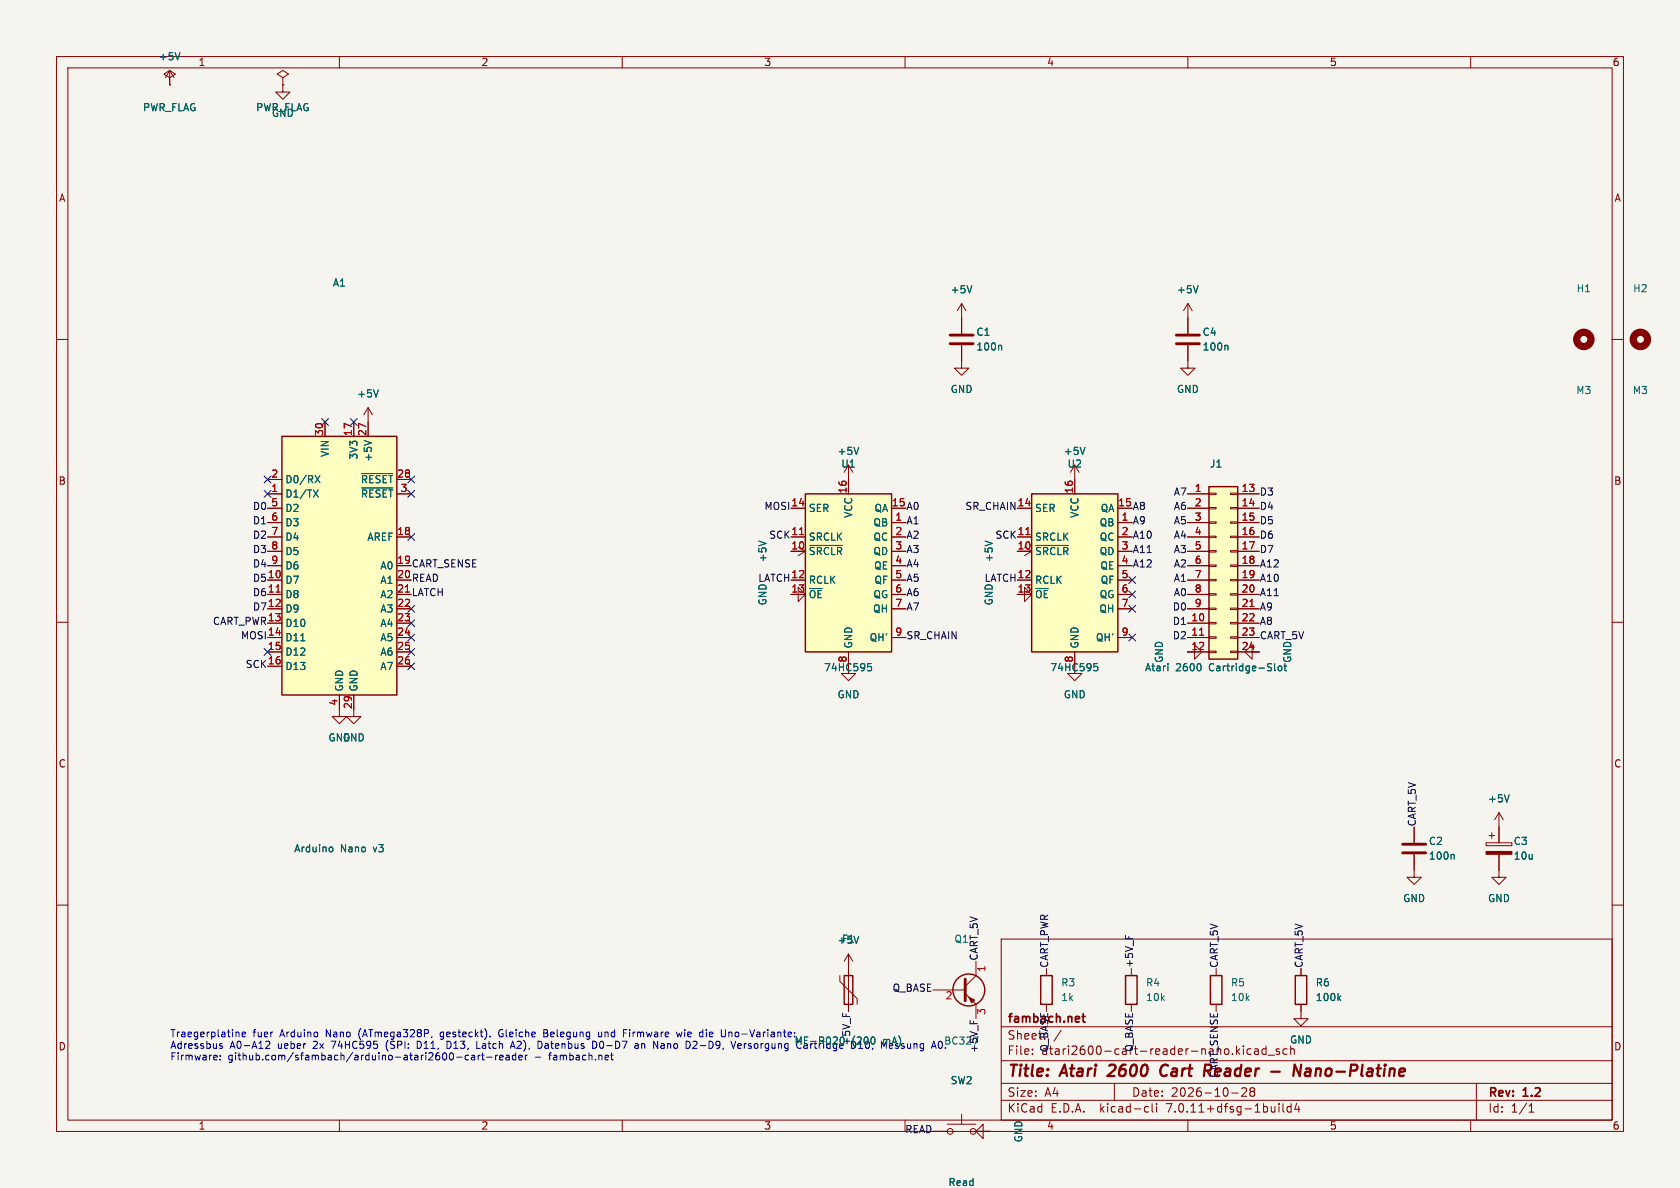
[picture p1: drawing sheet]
<svg xmlns="http://www.w3.org/2000/svg" width="297mm" height="210mm" viewBox="0 0 297 210" stroke-linecap="round" stroke-linejoin="round" font-family="sans-serif">
<path d="M0 0h297v210h-297z" fill="#f5f4ef" stroke="#f5f4ef" stroke-width=".18"/>
<g fill="none" stroke="#840000" stroke-width=".18">
<path d="M10 10h277v190h-277zM12 12h273v186h-273zM30 13.7l1-.6-1-.6-1 .6 1 .6v1.3M30 15h.1M30 12.5l-.8 1.2M30 12.5v2.5M30 12.5l.8 1.2M50 13.7l1-.6-1-.6-1 .6 1 .6v1.3M50 15h.1M50 15v1.3h1.3l-1.3 1.2-1.3-1.2h1.3M60 10v2M110 10v2"/>
<path d="M160 10v2M210 10v2M260 10v2M10 60h2M170 53.6v5.4M170 53.6l-.8 1.3M170 53.6l.8 1.3M210 53.6v5.4M210 53.6l-.8 1.3M210 53.6l.8 1.3M285 60h2M57.5 74.6v2.5"/>
<path d="M62.5 74.6v2.5M65.1 72.1l-.8 1.2M65.1 72.1v5M65.1 72.1l.7 1.2M170 61v4.1h1.3l-1.3 1.2-1.3-1.2h1.3M210 61v4.1h1.3l-1.3 1.2-1.3-1.2h1.3M47.3 92.4h2.5M47.3 97.5h2.5M47.3 94.9h2.5M47.3 89.8h2.5M47.3 87.3h2.5M47.3 84.8h2.5"/>
<path d="M70.2 94.9h2.5M70.2 87.3h2.5M70.2 84.8h2.5M139.8 97.5h2.6M139.8 94.9h2.6M139.8 89.8h2.6M141.1 96.7l1.3 .8M142.4 97.5l-1.3 .7M150 82.2v5.1M157.6 92.4h2.6M157.6 97.5h2.6M157.6 94.9h2.6"/>
<path d="M157.6 89.8h2.6M179.8 97.5h2.6M179.8 94.9h2.6M179.8 89.8h2.6M181.1 96.7l1.3 .8M182.4 97.5l-1.3 .7M190 82.2v5.1M197.6 92.4h2.6M197.6 97.5h2.6M197.6 94.9h2.6M197.6 89.8h2.6M209.9 92.4h3.8"/>
<path d="M209.9 97.5h3.8M209.9 94.9h3.8M209.9 89.8h3.8M209.9 87.3h3.8M213.7 99.9h1.3v.2h-1.3zM213.7 97.3h1.3v.3h-1.3zM213.7 94.8h1.3v.2h-1.3zM213.7 92.3h1.3v.2h-1.3zM213.7 89.7h1.3v.3h-1.3zM213.7 87.2h1.3v.2h-1.3zM217.5 99.9h1.3v.2h-1.3zM217.5 97.3h1.3v.3h-1.3z"/>
<path d="M217.5 94.8h1.3v.2h-1.3zM217.5 92.3h1.3v.2h-1.3zM217.5 89.7h1.3v.3h-1.3zM217.5 87.2h1.3v.2h-1.3zM218.8 92.4h3.8M218.8 97.5h3.8M218.8 94.9h3.8M218.8 89.8h3.8M218.8 87.3h3.8M10 110h2M47.3 102.5h2.5M47.3 105.1h2.5"/>
<path d="M47.3 100h2.5M47.3 107.6h2.5M47.3 112.7h2.5M47.3 110.2h2.5M47.3 115.2h2.5M47.3 117.8h2.5M70.2 102.5h2.5M70.2 105.1h2.5M70.2 100h2.5M70.2 107.6h2.5M70.2 112.7h2.5M70.2 110.2h2.5"/>
<path d="M70.2 115.2h2.5M70.2 117.8h2.5M139.8 102.5h2.6M141.1 105.1v1.3l1.3-1.3-1.3-1.3v1.3h-1.3h2.6M150 115.2v3.9h1.3l-1.3 1.2-1.3-1.2h1.3M157.6 102.5h2.6M157.6 105.1h2.6M157.6 100h2.6M157.6 107.6h2.6M157.6 112.7h2.6M179.8 102.5h2.6M181.1 105.1v1.3l1.3-1.3-1.3-1.3v1.3h-1.3h2.6"/>
<path d="M190 115.2v3.9h1.3l-1.3 1.2-1.3-1.2h1.3M197.6 102.5h2.6M197.6 105.1h2.6M197.6 100h2.6M197.6 107.6h2.6M197.6 112.7h2.6M209.9 102.5h3.8M209.9 105.1h3.8M209.9 100h3.8M209.9 107.6h3.8M209.9 112.7h3.8M209.9 110.2h3.8"/>
<path d="M211.2 115.2v1.3l1.3-1.3-1.3-1.2v1.2h-1.3h3.8M213.7 115.1h1.3v.3h-1.3zM213.7 112.6h1.3v.2h-1.3zM213.7 110h1.3v.3h-1.3zM213.7 107.5h1.3v.2h-1.3zM213.7 105h1.3v.2h-1.3zM213.7 102.4h1.3v.3h-1.3zM217.5 115.1h1.3v.3h-1.3zM217.5 112.6h1.3v.2h-1.3zM217.5 110h1.3v.3h-1.3zM217.5 107.5h1.3v.2h-1.3zM217.5 105h1.3v.2h-1.3z"/>
<path d="M217.5 102.4h1.3v.3h-1.3zM218.8 115.2h3.8h-1.2v1.3l-1.3-1.3 1.3-1.2v1.2M218.8 102.5h3.8M218.8 105.1h3.8M218.8 100h3.8M218.8 107.6h3.8M218.8 112.7h3.8M218.8 110.2h3.8M285 110h2M60 122.9v3.8h1.3l-1.3 1.2-1.3-1.2h1.3M62.5 122.9v3.8h1.3l-1.3 1.2-1.2-1.2h1.2M10 160h2"/>
<path d="M250 151v4.1h1.3l-1.3 1.2-1.3-1.2h1.3M250 146.2v2.8M262.7 149h4.6v.5h-4.6zM263.2 147.7h1M263.7 147.2v1M265 151v4.1h1.3l-1.3 1.2-1.3-1.2h1.3M265 143.6l-.8 1.3M265 143.6v5.4M265 143.6l.8 1.3M285 160h2M148.5 172.5v1l3 3v1M150 168.6l-.8 1.3"/>
<path d="M150 168.6v10.2M150 168.6l.8 1.3M164.9 175h5.7M170.6 175.6l1.9 1.9v2.6M172.5 169.9v2.6l-1.9 1.9M177 166h108v32h-108zM185 171.2v1.3M185 177.5v1.3M200 171.2v1.3M200 177.5v1.3M215 171.2v1.3M215 177.5v1.3"/>
<path d="M230 177.5v2.6h1.3l-1.3 1.2-1.3-1.2h1.3M230 171.2v1.3M60 198v2M110 198v2M160 198v2M167.5 198.7h5M170 197v1.7M177 194.5h108M177 191.5h108M177 187.5h108M177 181.5h108M182.5 186.3v.1"/>
<path d="M182.5 185.5v.1M187.6 182.1l-1.3 2M197 191.5v3M202.6 195.6l.4 .1M203 196.5l-.4 .1M203.7 195.1v1.3l.2 .2M204.5 195.1v.1M204.5 195.6v1M210 198v2M217.7 193.2h1.2M219.5 192.4l.6-.1 .2 .1 .1 .3-.9 1.1h.9M219.8 184.9v.1"/>
<path d="M219.8 185.4v1M221.2 185.5l-.5-.1-.2 .3v.4l.1 .2h.6M221.2 192.9l-.2-.2 .2-.4 .5 .1 .1 .2-.3 .3M221.2 192.9l-.2 .3v.3l.2 .3 .5-.1 .1-.2-.1-.4-.2-.2M221.2 192.9h.3M221.8 185.5h.6l.1 .9M222.5 185.8h-.5a.29 .29 0 0 0-.3 .3 .29 .29 0 0 0 .3 .3l.5-.1M223.8 185.5l-.4-.1-.3 .3v.4l.1 .2h.6M223.8 184.9v1.5M224.2 186.5h1.1M226.1 195.1v.1M226.1 195.6v1"/>
<path d="M226.2 185.5l-.4-.1-.2 .2 .1 .2 .5 .2v.3h-.6M226.8 195.1v1.3l.2 .2M227.5 185.5l-.4-.1-.3 .3v.4l.2 .2h.5M228.2 185.5l.2-.1 .3 .1 .1 .9M228.2 184.9v1.5M228.2 195.7l-.4-.1-.3 .3v.4l.2 .2h.5M228.2 195.1v1.5M229.2 195l-.3 1.1h.9M229.6 195.6v1M260 198v2M261 191.5v6.5M270.3 196.6h.9"/>
<path d="M270.3 195.5l.4-.4v1.5M164.9 200h2.6M172.5 200h2.6h-1.3v1.3l-1.3-1.3 1.3-1.3v1.3"/>
<circle cx="168" cy="200" r=".51"/>
<circle cx="172" cy="200" r=".51"/>
</g>
<path d="M197.1 189.1l-1.3 1.1h1.2M206.1 188.2a1.13 1.13 0 0 0-.9 .7 1.13 1.13 0 0 0 .2 1.2l.3 .1 .5-.1M212.9 189.3h.8M213.1 188.2h.7M213.4 189.3l.6 .9M224.7 189.4h1.6M230 188.2l-.2 2-.9-2-.3 2M230.9 189l.2-.1 .5 .1v1.2M231.7 189.4h-.7a.4 .4 0 0 0-.3 .4 .4 .4 0 0 0 .2 .4l.7-.1" fill="none" stroke="#840000" stroke-width=".4"/>
<path d="M191.3 179.7h.5M191.5 179.2v1.3l.3 .2" fill="none" stroke="#840000" stroke-width=".3"/>
<g fill="none" stroke="#006464" stroke-width=".18">
<path d="M31.8 9.3l-.4 1.3M171.8 50.5l-.4 1.3M211.8 50.5l-.4 1.3M64.4 77.9l1.3 .4M66.9 68.9l-.4 1.3M151.8 79.1l-.4 1.2M176.9 61l.2 .2v.7M191.8 79.1l-.4 1.2M216.9 61l.2 .2v.7M55.4 86.6l.9 1.3M55.7 84.1l.9 1.2M56.3 86.6l-.9 1.3"/>
<path d="M56.6 84.1l-.9 1.2M63.9 83.7h5.5M63.9 86.3h5.5M134.1 95.6l1.3 .5M143.1 96.4h5.8M174.1 95.6l1.3 .5M183.1 96.4h5.8M53.2 113.3h.7M153.4 117.3h.6M153.5 117.8h.3l.3 .2-.1 .5-.5 .1M193.4 117.3h.6M193.5 117.8h.3l.3 .2-.1 .5-.5 .1"/>
<path d="M206.5 117.3v.1M206.5 117.7v.9M212.3 117.6v.7M225.3 118.4l.2 .2M226 117.9l.2-.2 .4 .2v.4l-.1 .2-.3 .1-.2-.1zM227.2 117.3v1.1l.3 .2M58.4 149.7l.3 .1 .2 .2-.1 .5-.4 .1M256.9 151l.2 .2v.7M266.8 140.5l-.4 1.3M151.8 165.5l-.4 1.3M236.7 176.4l.3 .5M237 176l-.5 .5"/>
<path d="M148.6 183.4l-.1 .4M154.6 183.6l.1 .2"/>
</g>
<g fill="none" stroke="#840000" stroke-width="1.3">
<circle cx="280" cy="60" r="1.27"/>
<circle cx="290" cy="60" r="1.27"/>
</g>
<path d="M168 59.2h4M208 59.2h4M168 60.8h4M208 60.8h4M248 150.8h4M248 149.2h4M170.6 173.1v3.8" fill="none" stroke="#840000" stroke-width=".51"/>
<g fill="#840000" stroke="#840000" stroke-width=".18">
<path d="M262.7 150.5h4.6v.5h-4.6z"/>
<path d="M171.3 176.3l1 .5-.5 .5z"/>
</g>
<g fill="none" stroke="#840000" stroke-width=".25">
<path d="M49.8 77.1h20.4v45.8h-20.4zM142.4 87.3h15.2v27.9h-15.2zM182.4 87.3h15.2v27.9h-15.2zM213.7 86h5.1v30.5h-5.1zM149.2 172.5h1.6v5h-1.6zM184 172.5h2v5h-2zM199 172.5h2v5h-2zM214 172.5h2v5h-2zM229 172.5h2v5h-2z"/>
<circle cx="171.3" cy="175" r="2.82"/>
</g>
<g fill="#ffffc2" stroke="#ffffc2" stroke-width=".18">
<path d="M182.4 87.3h15.2v27.9h-15.2z"/>
<path d="M142.4 87.3h15.2v27.9h-15.2z"/>
<path d="M213.7 86h5.1v30.5h-5.1z"/>
<path d="M49.8 77.1h20.4v45.8h-20.4z"/>
</g>
<path d="M141.4 94.5h.7M181.4 94.5h.7M48.8 104.7h.7M71.7 104.7h.7M212.1 112.3h.7M221 107.2h.7" fill="none" stroke="#a90000" stroke-width=".18"/>
<path d="M149 179.1v.6M199 165.3v.6M171.5 180.4v.6" fill="none" stroke="#0f0f0f" stroke-width=".18"/>
<g fill="none" stroke="#0000c2" stroke-width=".18">
<path d="M38.3 186.6l.1 .2-.6 .2M38.9 184.8l.4 .2 .1 .1-.2 .2h-.4M38.9 187.3v.1M38.9 186.6v.1M41.9 182.4l.4 .2v.7M42.8 182.9l.6-.2-.1-.2-.3-.1-.2 .2 .1 .6h.4M47.6 184.2v.4l-.7 .7h.8M68.3 184.4v.6l.1 .5M73.8 184.1v1.2h.4M76.4 183.2l-.2 .3M77.9 183.6l.1 .1M78.1 182.4l-.3 .3v.3l.3 .3"/>
<path d="M79 184.1v1.2l.6-.2M80.7 186.9h1M82.8 186.6l-.3-.1-.3 .3 .2 .5h.4M83.4 186.6h.5v.8M83.9 186.8l-.4 .1-.2 .2 .2 .3 .4-.1M84.3 184.1v1.2h.6M84.5 186.5v.9M84.9 186.5l-.4 .3M85.1 186.5h.5M85.3 186.1v1.1l.3 .2M86 186.9h1M86.6 183.2v.1"/>
<path d="M87.6 186.5v.9M88 186.5l-.4 .3M88.3 187l.6-.2v-.2l-.4-.1-.2 .2 .1 .6h.5M88.6 182a.68 .68 0 0 0-.4 .6 .68 .68 0 0 0 .4 .7M89.5 186.6h.5v.8M90 186.8l-.4 .1-.2 .2 .2 .3 .4-.1M90.2 185.3l.4-1.2 .5 1.2M90.3 185h.6M91.2 186.6l-.4-.1-.2 .3 .1 .5h.5M91.2 186.1v1.3M91.8 186.6v.7h.5M92.3 186.6v.2l-.6 .2"/>
<path d="M92.9 186.5v.9M93 186.6l-.1 .2M95.4 184.1a.68 .68 0 0 1 .4 .6 .68 .68 0 0 1-.4 .6M96.1 182.6h.5M96.6 182.6l.1 .1M96.7 182.1l-.6-.1v1.3l.6-.1M96.7 182.6h-.1M105.1 184.1a.66 .66 0 0 1 .4 .7 .66 .66 0 0 1-.7 .5M105.8 182.4l.1 .8 .3 .1 .2-.1M106.2 184.1l-.2 .4 .2 .8M106.4 182.4v.9M107.9 186.5h.5"/>
<path d="M108.1 186.1v1.1l.3 .2M110.2 182h.6M110.2 182.6h.5M112.3 185.3h.5M112.3 184.5h.5v.8M112.8 184.8l-.5 .1M113.4 184.5v.8M113.8 184.5l-.4 .1M116.9 184.5h.5M117.4 184.8h-.4l-.2 .2 .2 .3h.4M119.6 182.4l.2 .9 .3-.6 .2 .6 .3-.9M123.2 184.2v.4l-.8 .7h.8"/>
<path d="M124.9 182v.1M124.9 182.4v.9M128.9 182.4v.9M129.2 182.4l-.3 .2M130.1 184.1l-.5 1.2M130.4 184.9l.6-.1v-.3h-.4l-.2 .2 .1 .6h.5"/>
</g>
<g fill="none" stroke="#000084" stroke-width=".18">
<path d="M56.9 74l1.2 1.2M58.1 74l-1.2 1.2M61.9 74l1.2 1.2M63.1 74l-1.2 1.2M46.7 84.2l1.2 1.2M46.7 86.7l1.2 1.2M47.9 84.2l-1.2 1.2M47.9 86.7l-1.2 1.2M72.1 84.2l1.2 1.2M72.1 94.3l1.2 1.2M72.1 86.7l1.2 1.2M73.3 94.3l-1.2 1.2"/>
<path d="M73.3 86.7l-1.2 1.2M73.3 84.2l-1.2 1.2M46.7 114.6l1.2 1.2M47.9 114.6l-1.2 1.2M72.1 117.2l1.2 1.2M72.1 114.6l1.2 1.2M72.1 112.1l1.2 1.2M72.1 107l1.2 1.2M72.1 109.6l1.2 1.2M73.3 117.2l-1.2 1.2M73.3 114.6l-1.2 1.2M73.3 112.1l-1.2 1.2"/>
<path d="M73.3 107l-1.2 1.2M73.3 109.6l-1.2 1.2M199.6 107l1.2 1.2M199.6 104.5l1.2 1.2M199.6 101.9l1.2 1.2M199.6 112.1l1.2 1.2M200.8 107l-1.2 1.2M200.8 104.5l-1.2 1.2M200.8 101.9l-1.2 1.2M200.8 112.1l-1.2 1.2"/>
</g>
<g font-size="2.8" fill="#840000">
<text x="178" y="190.9">Title:</text>
<text x="187.7" y="190.9">Atari</text>
<text x="196.8" y="190.9">2600</text>
<text x="206.8" y="190.9">Cart</text>
<text x="215.3" y="190.9">Reader</text>
<text x="232.7" y="190.9">Nano-Platine</text>
</g>
<text font-size="2.1" fill="#0f0f0f" x="178" y="184">Sheet:</text>
<g font-size="2.1" fill="#840000">
<text x="178" y="181.2">fambach.net</text>
<text x="178" y="186.7">File:</text>
<text x="184.1" y="186.7">atari2600-cart-reader-nano.kicad_sch</text>
<text x="178" y="196.9">KiCad</text>
<text x="178" y="194.1">Size:</text>
<text x="184.7" y="194.1">A4</text>
<text x="185.7" y="196.9">E.D.A.</text>
<text x="194.6" y="196.9">kicad-cli</text>
<text x="200" y="194.1">Date:</text>
<text x="206.5" y="196.9">7.0.11+dfsg-1build4</text>
<text x="207" y="194.1">2026-10-28</text>
<text x="263" y="194.3">Rev:</text>
<text x="263" y="196.9">Id:</text>
<text x="267.1" y="196.9">1/1</text>
<text x="269.4" y="194.3">1.2</text>
</g>
<g font-size="1.8" fill="#006464">
<text x="28" y="10.9">+5V</text>
<text x="25.2" y="19.9">PWR_FLAG</text>
<text x="45.2" y="19.9">PWR_FLAG</text>
<text x="48" y="20.9">GND</text>
<text x="58.7" y="50.9">A1</text>
<text x="168" y="52.1">+5V</text>
<text x="208" y="52.1">+5V</text>
<text x="278.6" y="51.9">H1</text>
<text x="288.6" y="51.9">H2</text>
<text x="172.5" y="59.6">C1</text>
<text x="212.5" y="59.6">C4</text>
<text x="172.5" y="62.2">100n</text>
<text x="212.5" y="62.2">100n</text>
<text x="63" y="70.5">+5V</text>
<text x="168" y="69.7">GND</text>
<text x="208" y="69.7">GND</text>
<text x="278.6" y="69.9">M3</text>
<text x="288.6" y="69.9">M3</text>
<text x="58.3" y="80.9" transform="rotate(-90 58.3 80.9)">VIN</text>
<text x="63.4" y="81.4" transform="rotate(-90 63.4 81.4)">3V3</text>
<text x="65.9" y="81.7" transform="rotate(-90 65.9 81.7)">+5V</text>
<text x="148" y="80.6">+5V</text>
<text x="148.6" y="82.9">U1</text>
<text x="188" y="80.6">+5V</text>
<text x="188.6" y="82.9">U2</text>
<text x="213.8" y="82.9">J1</text>
<text x="50.3" y="88.2">D1/TX</text>
<text x="50.3" y="85.6">D0/RX</text>
<text x="63.7" y="85.6">~{RESET}</text>
<text x="63.7" y="88.2">~{RESET}</text>
<text x="50.3" y="90.7">D2</text>
<text x="50.3" y="93.2">D3</text>
<text x="50.3" y="95.8">D4</text>
<text x="64.9" y="95.8">AREF</text>
<text x="142.9" y="95.8">SRCLK</text>
<text x="142.9" y="90.7">SER</text>
<text x="150.9" y="91.6" transform="rotate(-90 150.9 91.6)">VCC</text>
<text x="154.3" y="93.2">QB</text>
<text x="154.3" y="95.8">QC</text>
<text x="154.5" y="90.7">QA</text>
<text x="182.9" y="95.8">SRCLK</text>
<text x="182.9" y="90.7">SER</text>
<text x="190.9" y="91.6" transform="rotate(-90 190.9 91.6)">VCC</text>
<text x="194.3" y="93.2">QB</text>
<text x="194.3" y="95.8">QC</text>
<text x="194.5" y="90.7">QA</text>
<text x="50.3" y="98.3">D5</text>
<text x="50.3" y="100.9">D6</text>
<text x="67.2" y="100.9">A0</text>
<text x="135.7" y="99.5" transform="rotate(-90 135.7 99.5)">+5V</text>
<text x="142.9" y="98.3">~{SRCLR}</text>
<text x="154.3" y="98.3">QD</text>
<text x="154.4" y="100.9">QE</text>
<text x="175.7" y="99.5" transform="rotate(-90 175.7 99.5)">+5V</text>
<text x="182.9" y="98.3">~{SRCLR}</text>
<text x="194.3" y="98.3">QD</text>
<text x="194.4" y="100.9">QE</text>
<text x="50.3" y="103.4">D7</text>
<text x="50.3" y="105.9">D8</text>
<text x="67.2" y="103.4">A1</text>
<text x="67.2" y="105.9">A2</text>
<text x="135.7" y="107.1" transform="rotate(-90 135.7 107.1)">GND</text>
<text x="142.9" y="103.4">RCLK</text>
<text x="142.9" y="105.9">~{OE}</text>
<text x="154.3" y="105.9">QG</text>
<text x="154.5" y="103.4">QF</text>
<text x="175.7" y="107.1" transform="rotate(-90 175.7 107.1)">GND</text>
<text x="182.9" y="103.4">RCLK</text>
<text x="182.9" y="105.9">~{OE}</text>
<text x="194.3" y="105.9">QG</text>
<text x="194.5" y="103.4">QF</text>
<text x="50.3" y="108.5">D9</text>
<text x="50.3" y="111">D10</text>
<text x="50.3" y="113.6">D11</text>
<text x="67.2" y="108.5">A3</text>
<text x="67.2" y="111">A4</text>
<text x="67.2" y="113.6">A5</text>
<text x="153.6" y="113.6">QH'</text>
<text x="154.2" y="108.5">QH</text>
<text x="193.6" y="113.6">QH'</text>
<text x="194.2" y="108.5">QH</text>
<text x="50.3" y="116.1">D12</text>
<text x="50.3" y="118.6">D13</text>
<text x="67.2" y="116.1">A6</text>
<text x="67.2" y="118.6">A7</text>
<text x="145.6" y="118.9">74HC595</text>
<text x="150.9" y="114.7" transform="rotate(-90 150.9 114.7)">GND</text>
<text x="185.6" y="118.9">74HC595</text>
<text x="190.9" y="114.7" transform="rotate(-90 190.9 114.7)">GND</text>
<text x="202.3" y="118.9">Atari</text>
<text x="205.8" y="117.3" transform="rotate(-90 205.8 117.3)">GND</text>
<text x="207.8" y="118.9">2600</text>
<text x="213.9" y="118.9">Cartridge-Slot</text>
<text x="228.5" y="117.3" transform="rotate(-90 228.5 117.3)">GND</text>
<text x="60.9" y="122.4" transform="rotate(-90 60.9 122.4)">GND</text>
<text x="63.4" y="122.4" transform="rotate(-90 63.4 122.4)">GND</text>
<text x="148" y="123.6">GND</text>
<text x="188" y="123.6">GND</text>
<text x="58" y="131.3">GND</text>
<text x="60.5" y="131.3">GND</text>
<text x="263" y="142.1">+5V</text>
<text x="252.5" y="149.6">C2</text>
<text x="267.5" y="149.6">C3</text>
<text x="51.9" y="150.9">Arduino</text>
<text x="60.2" y="150.9">Nano</text>
<text x="66.1" y="150.9">v3</text>
<text x="252.5" y="152.2">100n</text>
<text x="267.5" y="152.2">10u</text>
<text x="248" y="159.7">GND</text>
<text x="263" y="159.7">GND</text>
<text x="148" y="167.1">+5V</text>
<text x="148.7" y="166.9">F1</text>
<text x="168.6" y="166.9">Q1</text>
<text x="187.5" y="174.6">R3</text>
<text x="187.5" y="177.2">1k</text>
<text x="202.5" y="174.6">R4</text>
<text x="202.5" y="177.2">10k</text>
<text x="217.5" y="174.6">R5</text>
<text x="217.5" y="177.2">10k</text>
<text x="232.5" y="174.6">R6</text>
<text x="232.5" y="177.2">100k</text>
<text x="140.4" y="184.9">MF-R020</text>
<text x="143.7" y="185.6">Cartridge</text>
<text x="150.5" y="184.9" transform="rotate(-90 150.5 184.9)">+5V_F</text>
<text x="150.6" y="184.9">(200</text>
<text x="153.6" y="185.6">D10,</text>
<text x="156.2" y="184.9">mA)</text>
<text x="168.3" y="185.6">A0.</text>
<text x="228" y="184.7">GND</text>
<text x="168" y="191.9">SW2</text>
<text x="180.9" y="202" transform="rotate(-90 180.9 202)">GND</text>
<text x="167.6" y="209.9">Read</text>
</g>
<g font-size="1.8" fill="#840000">
<text x="35" y="11.9">1</text>
<text x="85" y="11.9">2</text>
<text x="135" y="11.9">3</text>
<text x="185" y="11.9">4</text>
<text x="235" y="11.9">5</text>
<text x="285" y="11.9">6</text>
<text x="10.3" y="35.9">A</text>
<text x="285.3" y="35.9">A</text>
<text x="10.3" y="85.9">B</text>
<text x="285.3" y="85.9">B</text>
<text x="10.3" y="135.9">C</text>
<text x="285.3" y="135.9">C</text>
<text x="10.3" y="185.9">D</text>
<text x="285.3" y="185.9">D</text>
<text x="35" y="199.9">1</text>
<text x="85" y="199.9">2</text>
<text x="135" y="199.9">3</text>
<text x="185" y="199.9">4</text>
<text x="235" y="199.9">5</text>
<text x="285" y="199.9">6</text>
</g>
<g font-size="1.8" fill="#a90000">
<text x="57.2" y="77.2" transform="rotate(-90 57.2 77.2)">30</text>
<text x="62.3" y="77.2" transform="rotate(-90 62.3 77.2)">17</text>
<text x="64.8" y="77.2" transform="rotate(-90 64.8 77.2)">27</text>
<text x="47.9" y="87">1</text>
<text x="47.9" y="84.5">2</text>
<text x="47.9" y="89.6">5</text>
<text x="70.1" y="84.5">28</text>
<text x="70.7" y="87">3</text>
<text x="139.8" y="89.6">14</text>
<text x="149.7" y="87.3" transform="rotate(-90 149.7 87.3)">16</text>
<text x="157.6" y="89.6">15</text>
<text x="179.8" y="89.6">14</text>
<text x="189.7" y="87.3" transform="rotate(-90 189.7 87.3)">16</text>
<text x="197.6" y="89.6">15</text>
<text x="211.1" y="87">1</text>
<text x="211.1" y="89.6">2</text>
<text x="219.4" y="87">13</text>
<text x="219.4" y="89.6">14</text>
<text x="47.9" y="92.1">6</text>
<text x="47.9" y="94.7">7</text>
<text x="70.1" y="94.7">18</text>
<text x="139.8" y="94.7">11</text>
<text x="158.2" y="92.1">1</text>
<text x="158.2" y="94.7">2</text>
<text x="179.8" y="94.7">11</text>
<text x="198.2" y="92.1">1</text>
<text x="198.2" y="94.7">2</text>
<text x="211.1" y="92.1">3</text>
<text x="211.1" y="94.7">4</text>
<text x="219.4" y="92.1">15</text>
<text x="219.4" y="94.7">16</text>
<text x="47.9" y="97.2">8</text>
<text x="47.9" y="99.7">9</text>
<text x="70.1" y="99.7">19</text>
<text x="139.8" y="97.2">10</text>
<text x="158.2" y="97.2">3</text>
<text x="158.2" y="99.7">4</text>
<text x="179.8" y="97.2">10</text>
<text x="198.2" y="97.2">3</text>
<text x="198.2" y="99.7">4</text>
<text x="211.1" y="97.2">5</text>
<text x="211.1" y="99.7">6</text>
<text x="219.4" y="97.2">17</text>
<text x="219.4" y="99.7">18</text>
<text x="47.3" y="102.3">10</text>
<text x="47.3" y="104.8">11</text>
<text x="47.3" y="107.4">12</text>
<text x="70.1" y="102.3">20</text>
<text x="70.1" y="104.8">21</text>
<text x="70.1" y="107.4">22</text>
<text x="139.8" y="102.3">12</text>
<text x="139.8" y="104.8">13</text>
<text x="158.2" y="102.3">5</text>
<text x="158.2" y="104.8">6</text>
<text x="158.2" y="107.4">7</text>
<text x="179.8" y="102.3">12</text>
<text x="179.8" y="104.8">13</text>
<text x="198.2" y="102.3">5</text>
<text x="198.2" y="104.8">6</text>
<text x="198.2" y="107.4">7</text>
<text x="211.1" y="102.3">7</text>
<text x="211.1" y="104.8">8</text>
<text x="211.1" y="107.4">9</text>
<text x="219.4" y="102.3">19</text>
<text x="219.4" y="104.8">20</text>
<text x="219.4" y="107.4">21</text>
<text x="47.3" y="109.9">13</text>
<text x="47.3" y="112.4">14</text>
<text x="70.1" y="109.9">23</text>
<text x="70.1" y="112.4">24</text>
<text x="158.2" y="112.4">9</text>
<text x="198.2" y="112.4">9</text>
<text x="210.5" y="109.9">10</text>
<text x="210.5" y="112.4">11</text>
<text x="219.4" y="109.9">22</text>
<text x="219.4" y="112.4">23</text>
<text x="47.3" y="115">15</text>
<text x="47.3" y="117.5">16</text>
<text x="70.1" y="115">25</text>
<text x="70.1" y="117.5">26</text>
<text x="149.7" y="117.2" transform="rotate(-90 149.7 117.2)">8</text>
<text x="189.7" y="117.2" transform="rotate(-90 189.7 117.2)">8</text>
<text x="210.5" y="115">12</text>
<text x="219.4" y="115">24</text>
<text x="59.7" y="124.8" transform="rotate(-90 59.7 124.8)">4</text>
<text x="62.3" y="125.4" transform="rotate(-90 62.3 125.4)">29</text>
<text x="174.5" y="171.9" transform="rotate(-90 174.5 171.9)">1</text>
<text x="167.1" y="177">2</text>
<text x="174.5" y="179.5" transform="rotate(-90 174.5 179.5)">3</text>
</g>
<g font-size="1.8" fill="#0f0f0f">
<text x="207.4" y="87.8">A7</text>
<text x="222.6" y="87.8">D3</text>
<text x="44.6" y="95.4">D2</text>
<text x="44.6" y="90.4">D0</text>
<text x="44.6" y="92.9">D1</text>
<text x="135" y="90.4">MOSI</text>
<text x="135.9" y="95.4">SCK</text>
<text x="160.2" y="90.4">A0</text>
<text x="160.2" y="92.9">A1</text>
<text x="160.2" y="95.4">A2</text>
<text x="170.6" y="90.4">SR_CHAIN</text>
<text x="175.9" y="95.4">SCK</text>
<text x="200.2" y="92.9">A9</text>
<text x="200.2" y="90.4">A8</text>
<text x="200.2" y="95.4">A10</text>
<text x="207.4" y="90.4">A6</text>
<text x="207.4" y="95.4">A4</text>
<text x="207.4" y="92.9">A5</text>
<text x="222.6" y="95.4">D6</text>
<text x="222.6" y="92.9">D5</text>
<text x="222.6" y="90.4">D4</text>
<text x="44.6" y="98">D3</text>
<text x="44.6" y="100.5">D4</text>
<text x="72.7" y="100.5">CART_SENSE</text>
<text x="160.2" y="100.5">A4</text>
<text x="160.2" y="98">A3</text>
<text x="200.2" y="100.5">A12</text>
<text x="200.2" y="98">A11</text>
<text x="207.4" y="98">A3</text>
<text x="207.4" y="100.5">A2</text>
<text x="222.6" y="100.5">A12</text>
<text x="222.6" y="98">D7</text>
<text x="44.6" y="105.6">D6</text>
<text x="44.6" y="103.1">D5</text>
<text x="72.7" y="103.1">READ</text>
<text x="72.7" y="105.6">LATCH</text>
<text x="134" y="103.1">LATCH</text>
<text x="160.2" y="105.6">A6</text>
<text x="160.2" y="103.1">A5</text>
<text x="174" y="103.1">LATCH</text>
<text x="207.4" y="103.1">A1</text>
<text x="207.4" y="105.6">A0</text>
<text x="222.6" y="105.6">A11</text>
<text x="222.6" y="103.1">A10</text>
<text x="37.5" y="110.7">CART_PWR</text>
<text x="42.5" y="113.2">MOSI</text>
<text x="44.6" y="108.1">D7</text>
<text x="160.2" y="108.1">A7</text>
<text x="160.2" y="113.2">SR_CHAIN</text>
<text x="207.2" y="110.7">D1</text>
<text x="207.2" y="113.2">D2</text>
<text x="207.2" y="108.1">D0</text>
<text x="222.6" y="110.7">A8</text>
<text x="222.6" y="113.2">CART_5V</text>
<text x="222.6" y="108.1">A9</text>
<text x="43.3" y="118.3">SCK</text>
<text x="250.5" y="146.2" transform="rotate(-90 250.5 146.2)">CART_5V</text>
<text x="173.1" y="169.9" transform="rotate(-90 173.1 169.9)">CART_5V</text>
<text x="185.5" y="171.2" transform="rotate(-90 185.5 171.2)">CART_PWR</text>
<text x="200.5" y="171.2" transform="rotate(-90 200.5 171.2)">+5V_F</text>
<text x="215.5" y="171.2" transform="rotate(-90 215.5 171.2)">CART_5V</text>
<text x="230.5" y="171.2" transform="rotate(-90 230.5 171.2)">CART_5V</text>
<text x="157.7" y="175.5">Q_BASE</text>
<text x="173.1" y="186.2" transform="rotate(-90 173.1 186.2)">+5V_F</text>
<text x="185.5" y="186" transform="rotate(-90 185.5 186)">Q_BASE</text>
<text x="200.5" y="186" transform="rotate(-90 200.5 186)">Q_BASE</text>
<text x="215.5" y="190.6" transform="rotate(-90 215.5 190.6)">CART_SENSE</text>
<text x="159.9" y="200.5">READ</text>
</g>
<g font-size="1.8" fill="#0000c2">
<text x="30" y="183.6">Traegerplatine</text>
<text x="30" y="185.6">Adressbus</text>
<text x="40.7" y="185.6">A0-A12</text>
<text x="44.7" y="183.6">fuer</text>
<text x="49.2" y="185.6">ueber</text>
<text x="49.6" y="183.6">Arduino</text>
<text x="55.6" y="185.6">2x</text>
<text x="57.9" y="183.6">Nano</text>
<text x="59.1" y="185.6">74HC595</text>
<text x="63.8" y="183.6">(ATmega328P,</text>
<text x="68.9" y="185.6">(SPI:</text>
<text x="74.6" y="185.6">D11,</text>
<text x="78.5" y="183.6">gesteckt).</text>
<text x="80" y="185.6">D13,</text>
<text x="85.5" y="185.6">Latch</text>
<text x="89" y="183.6">Gleiche</text>
<text x="91.8" y="185.6">A2),</text>
<text x="96.7" y="185.6">Datenbus</text>
<text x="97.2" y="183.6">Belegung</text>
<text x="106.6" y="185.6">D0-D7</text>
<text x="107" y="183.6">und</text>
<text x="111.7" y="183.6">Firmware</text>
<text x="114.3" y="185.6">an</text>
<text x="117.8" y="185.6">Nano</text>
<text x="121.4" y="183.6">wie</text>
<text x="123.7" y="185.6">D2-D9,</text>
<text x="125.5" y="183.6">die</text>
<text x="129.6" y="183.6">Uno-Variante:</text>
<text x="132" y="185.6">Versorgung</text>
<text x="159.1" y="185.6">Messung</text>
<text x="166.8" y="184.9">BC327</text>
<text x="30" y="187.7">Firmware:</text>
<text x="40.3" y="187.7">github.com/sfambach/arduino-atari2600-cart-reader</text>
<text x="94.6" y="187.7">-</text>
<text x="97.4" y="187.7">fambach.net</text>
</g>
</svg>
